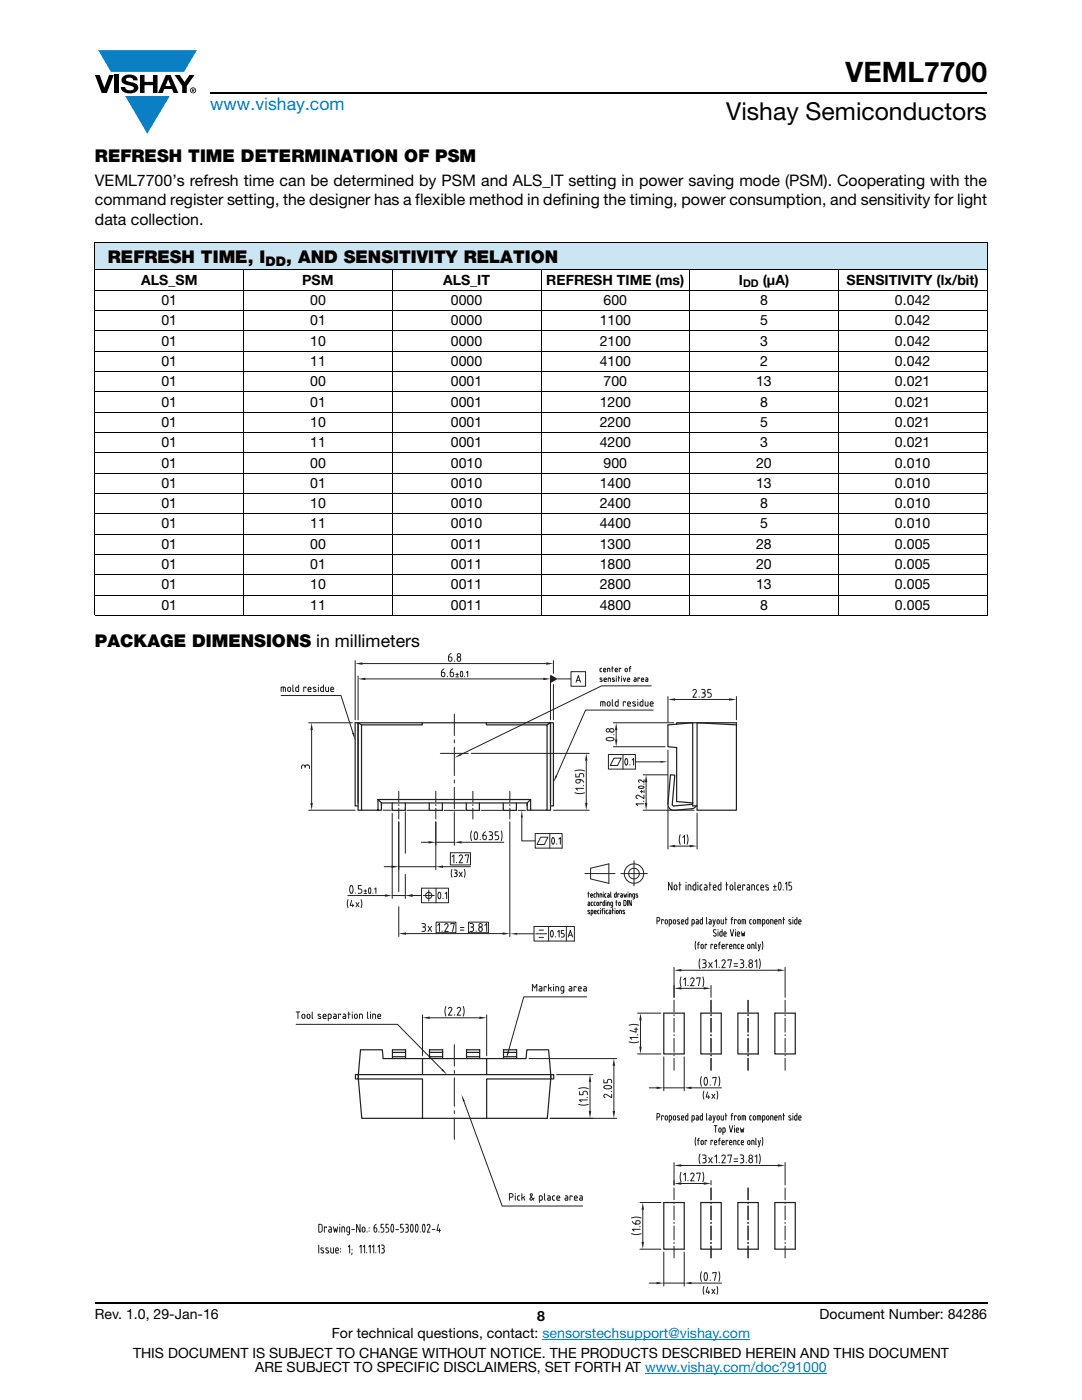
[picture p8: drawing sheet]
<svg xmlns="http://www.w3.org/2000/svg" width="216mm" height="279mm" viewBox="0 0 216 279" stroke-linecap="round" stroke-linejoin="round" font-family="sans-serif">
<g fill="#0a7fc3">
<path d="M19.6 10h19.7l-2.6 4.3h-1.1h-13.5z"/>
<path d="M25 19.2h8.9l-4.5 7.5z"/>
</g>
<g fill="#000">
<path d="M18.9 15h1l.9 2.5 1-2.5h.9l-1.4 3.6h-1zM22.9 15h.9v3.6h-.9zM24.6 15.3a2.1 2.1 0 0 1 2.8 .3l.1 .4h-.9a.79 .79 0 0 0-.7-.5 .79 .79 0 0 0-.8 .4l.3 .3 1 .2a1.08 1.08 0 0 1 1.2 1 1.08 1.08 0 0 1-1.1 1.2 1.73 1.73 0 0 1-2.4-1.2h.9a.96 .96 0 0 0 .8 .6 .96 .96 0 0 0 .9-.4 1.31 1.31 0 0 0-1.2-.6 1.03 1.03 0 0 1-1.1-.6 1.03 1.03 0 0 1 .2-1.1zM27.9 15h.9v1.3h1.7v-1.3h.9v3.6h-.9v-1.6h-1.7v1.6h-.9zM34.8 15h1.1l.9 1.4 1-1.4h1l-1.5 2.2v1.4h-.9v-1.4z"/>
<path d="M33.6 15.9l.5 1.3h-1.1zM33.1 15l-1.6 3.6h1l.3-.8h1.5l.3 .8h1l-1.6-3.6z"/>
<path d="M38.4 17.8h.2v.2h-.2zM38.3 17.7v.7h.1v-.3l.4 .3-.2-.3 .2-.2-.1-.2z"/>
<path d="M38.1 18a.46 .46 0 0 1 .9 0 .46 .46 0 0 1-.9 0zM37.9 18a.6 .6 0 0 0 1.2 0 .6 .6 0 0 0-1.2 0z"/>
</g>
<path d="M42 18.6h155M18.9 260h178.1" fill="none" stroke="#000" stroke-width=".36"/>
<path d="M108.2 267.3h41.5M128.7 274h36.3" fill="none" stroke="#007ec4" stroke-width=".2"/>
<path d="M18.9 48.3h178.1v5.5h-178.1z" fill="#cce5f3"/>
<g fill="none" stroke="#000" stroke-width=".2">
<path d="M18.9 48.3h178.1M18.9 53.8h178.1M18.9 57.9h178.1M18.9 48.4v74.3M48.6 53.7v69.2M78.3 53.7v69.2M107.9 53.7v69.2M137.6 53.7v69.2M167.3 53.7v69.2M197 48.4v74.3M18.9 62h178.1M18.9 66h178.1"/>
<path d="M18.9 70.1h178.1M18.9 74.1h178.1M18.9 78.2h178.1M18.9 82.2h178.1M18.9 86.3h178.1M18.9 90.4h178.1M18.9 94.4h178.1M18.9 98.5h178.1M18.9 102.5h178.1M18.9 106.6h178.1M18.9 110.6h178.1M18.9 114.7h178.1"/>
<path d="M18.9 118.7h178.1M18.9 122.8h178.1"/>
</g>
<path d="M56 130.3h103.9v128.1h-103.9z" fill="#fff"/>
<path d="M71.5 134.9v8.8M72.9 135.5h35.5M109.8 134.9v8.8" fill="none" stroke="#231f20" stroke-width=".2"/>
<g fill="#231f20">
<path d="M71.5 135.5l1.4-.2v.4z"/>
<path d="M108.4 135.3l1.4 .2-1.4 .2z"/>
</g>
<g fill="none" stroke="#231f20" stroke-width=".2">
<path d="M88.6 133.5a1.01 1.01 0 0 0-.3 1.5l.1 .1a.48 .48 0 0 0 .4-.4 .48 .48 0 0 0-.3-.5h-.4M89.3 135v.1M90.4 133.5a1.02 1.02 0 0 0-.4 1.5 .45 .45 0 0 0 .5-.3 .45 .45 0 0 0-.2-.5h-.5M91 135.1h.5M91 134.6h.5M91.2 134.3v.5M92 134a.62 .62 0 0 1 0 1.1l-.2-.6zM92.7 135v.1M93.1 134.2l.2-.2v1.1M76.7 173h1.4M79.6 164v9.6M79.6 173h7.4"/>
<path d="M87 164v9.6M88.4 173h5.5"/>
</g>
<g fill="#231f20">
<path d="M78.1 172.7l1.5 .3-1.5 .2z"/>
<path d="M87 173l1.4-.3v.5z"/>
</g>
<path d="M79.6 164v14M89.9 170.2h4v2.4h-4zM90.2 171l.4-.4v1.6M91.1 172.1v.1M91.6 170.9a.35 .35 0 0 1 .5-.3 .35 .35 0 0 1 .2 .5l-.7 1.1h.7M92.8 170.8v-.2h.7l-.3 1.6M101.7 164v22.9M81 186.3h19.3" fill="none" stroke="#231f20" stroke-width=".2"/>
<g fill="#231f20">
<path d="M79.6 186.3l1.4-.2v.5z"/>
<path d="M100.3 186.1l1.4 .2-1.4 .3z"/>
</g>
<g fill="none" stroke="#231f20" stroke-width=".2">
<path d="M69.4 179.5l-.1 .7 .1 .9M70.2 179.7l-.3 1h.7M72.1 179.5l.1 .7-.1 .9M133.3 161v8.4M134.7 168.9h2.9M139.1 162.3v7.1M70.4 180.4v.6M71 180.1l.6 .9M71.6 180.1l-.6 .9M79.6 181v5.9M84.2 184.3h.3a.35 .35 0 0 1 .4 .4 .35 .35 0 0 1-.4 .3M84.4 185h.1"/>
<path d="M84.5 185a.45 .45 0 0 1 .4 .4 .45 .45 0 0 1-.4 .5h-.3M85.4 184.8l.7 1.1M86.1 184.8l-.7 1.1M87.3 184.7l.4-.4v1.6M88.2 185.8v.1M88.7 184.6a.35 .35 0 0 1 .5-.3 .35 .35 0 0 1 .2 .5l-.7 1.1h.7M90 184.5v-.2h.7l-.4 1.6M91.9 185.6h.7M91.9 185.1h.7M93.8 184.3h.3a.35 .35 0 0 1 .4 .4 .35 .35 0 0 1-.4 .3M94 185h.1M94.1 185a.45 .45 0 0 1 .4 .4 .45 .45 0 0 1-.4 .5h-.3"/>
<path d="M95 185.8v.1M95.6 185.1a.38 .38 0 0 1 .6 .1 .38 .38 0 0 1-.1 .5 .38 .38 0 0 1-.5 0zM96.8 184.7l.3-.4v1.6"/>
<circle cx="95.9" cy="184.7" r=".35"/>
</g>
<g fill="#231f20">
<path d="M137.6 168.6l1.5 .3-1.5 .2z"/>
<path d="M133.3 168.9l1.4-.3v.5z"/>
</g>
<path d="M128.3 154.6h4.9M128.9 156.1v4.1M128.3 161.7h10.2M135.7 166.6l-.2 .7 .2 1.2M136.2 167.1l.4-.3v1.5M137.1 166.6l.2 .7-.2 1.2" fill="none" stroke="#231f20" stroke-width=".2"/>
<g fill="#231f20">
<path d="M128.7 160.2h.5l-.3 1.5z"/>
<path d="M128.9 154.6l.3 1.5h-.5z"/>
</g>
<path d="M127.4 157a.65 .65 0 0 1 1.1 .2 .66 .66 0 0 1-1.1-.2zM127.8 158h.5M128 157.7v.5M128.4 159.9h.1M128.5 156.5h.1M128.5 158.7v.7l-1.1-.7a.35 .35 0 0 0-.5 .2 .35 .35 0 0 0 .3 .5M128.5 155.6v.5l-.7-.4a.25 .25 0 0 0-.4 .1 .25 .25 0 0 0 .2 .3M128.5 157.7v.5M128.5 160.4h-1.6l.4 .4M84.3 202.5v8.2M85.8 203.1h9.8M97.1 202.5v8.2" fill="none" stroke="#231f20" stroke-width=".2"/>
<g fill="#231f20">
<path d="M84.3 203.1l1.5-.2v.5z"/>
<path d="M95.6 202.9l1.5 .2-1.5 .3z"/>
</g>
<path d="M89 200.9l-.2 .7 .2 1.2M89.5 201.3a.35 .35 0 0 1 .5-.2 .35 .35 0 0 1 .1 .5l-.6 1h.7M90.7 202.5v.1M91.2 201.3a.35 .35 0 0 1 .5-.2 .35 .35 0 0 1 .2 .5l-.7 1h.7M92.4 200.9l.2 .7-.2 1.2M105.6 211.3h17.5M122.5 212.7v9M109.8 223.2h13.3" fill="none" stroke="#231f20" stroke-width=".2"/>
<g fill="#231f20">
<path d="M122.2 221.7h.5l-.2 1.5z"/>
<path d="M122.5 211.3l.2 1.4h-.5z"/>
</g>
<path d="M70.9 131.8v11.9M72.3 132.4h36.7M110.4 136.6v7.1M120.5 215.5v.6h.7v-.3a.44 .44 0 0 1 .4-.4 .44 .44 0 0 1 .4 .4v.3M120.6 216.8a1.16 1.16 0 0 1 1.4 .2 1.08 1.08 0 0 1-1.5 0zM122 217.8h.1M122 218.4v.7l-1-.7a.35 .35 0 0 0-.5 .2 .35 .35 0 0 0 .2 .5" fill="none" stroke="#231f20" stroke-width=".2"/>
<g fill="#231f20">
<path d="M70.9 132.4l1.4-.2v.5z"/>
<path d="M109 132.2l1.4 .2-1.4 .3z"/>
</g>
<g fill="none" stroke="#231f20" stroke-width=".2">
<path d="M90 130.4a1.01 1.01 0 0 0-.3 1.6 .44 .44 0 0 0 .5-.4 .44 .44 0 0 0-.3-.5h-.4M90.7 131.9v.1M110.4 131.8v2.6M133.3 139v5.1M134.7 139.6h10.8M146.9 139v4.7"/>
<circle cx="91.5" cy="131.5" r=".39"/>
<circle cx="91.6" cy="130.8" r=".35"/>
</g>
<g fill="#231f20">
<path d="M133.3 139.6l1.4-.2v.4z"/>
<path d="M145.5 139.4l1.4 .2-1.4 .2z"/>
</g>
<g fill="none" stroke="#231f20" stroke-width=".2">
<path d="M138.3 137.8a.36 .36 0 0 1 .4-.2 .36 .36 0 0 1 .2 .5l-.6 1h.7M139.5 139.1h.1M140 137.6h.4a.35 .35 0 0 1 .3 .3 .35 .35 0 0 1-.3 .4M140.2 138.3h.2M140.4 138.3a.44 .44 0 0 1 .3 .4 .44 .44 0 0 1-.3 .4h-.4M141.8 137.6h-.6v.7h.4a.44 .44 0 0 1 .3 .4 .44 .44 0 0 1-.3 .4h-.4M79.6 157.9v2.2M87 157.9v2.2M90.7 142.5v4.3M90.7 147.7v.5M90.7 149.1v5.7M90.7 155.7v.5"/>
<path d="M90.7 157.1v4.3M94.4 157.9v2.2M101.7 157.9v2.2M133.3 149.7v10.8M69.4 178.7h7.4M78.3 162.3v17M78.3 178.7h2.6M79.6 160.6v.2M79.6 161.3v2.1M80.9 162v8.3M82.3 178.7h1.5M87 160.6v.2"/>
<path d="M87 161.3v2.1M94.4 160.6v.2M94.4 161.3v2.1M101.7 160.6v.2M101.7 161.3v2.1M90.7 208.5v4.3M90.7 213.6v.6M90.7 215.1v5.7M90.7 221.6v.6M90.7 223.1v4.3"/>
</g>
<g fill="#231f20">
<path d="M80.9 178.7l1.4-.2v.5z"/>
<path d="M76.8 178.5l1.5 .2-1.5 .3z"/>
</g>
<path d="M69.9 176.8l.1-.1a.89 .89 0 0 1 .3 1.5l-.1 .1a.9 .9 0 0 1-.3-1.5zM71 178.2v.1M72.1 176.7h-.6v.7h.4a.44 .44 0 0 1 .3 .5 .44 .44 0 0 1-.3 .4h-.4M72.6 178.3h.5M72.6 177.8h.5M72.9 177.6v.5M73.6 177.3l.1-.1a.62 .62 0 0 1 0 1.1l-.2-.5zM74.4 178.3h.1M74.8 177.4l.2-.2v1.1M80.9 174.5v4.8M103.2 186.4h3.4" fill="none" stroke="#231f20" stroke-width=".2"/>
<path d="M101.7 186.4l1.5-.2v.3z" fill="#231f20"/>
<g fill="none" stroke="#231f20" stroke-width=".2">
<path d="M126.8 152h5M106.6 184.9h8v2.9h-8zM106.9 186.4h2.2M107.6 185.6h.8M107.6 187.1h.8M109.5 184.9v2.9M110 185.8v-.1a.72 .72 0 0 1 0 1.3l-.2-.5zM110.8 186.9v.1M111.3 186l.3-.3v1.3M112.5 185.7h-.5v.6h.3a.37 .37 0 0 1 .3 .3 .37 .37 0 0 1-.3 .4h-.3M113 184.9v2.9M113.4 187l.4-1.3 .5 1.3"/>
<path d="M113.5 186.6h.6"/>
</g>
<path d="M131.8 151.8l1.5 .2-1.5 .2z" fill="#231f20"/>
<path d="M121.4 150.6h5.4v2.9h-5.4zM122.5 151.3h1.5l-.8 1.5h-1.4zM124.3 150.6v2.9M124.8 151.5l.1-.1a.73 .73 0 0 1 0 1.3l-.2-.5zM125.7 152.6v.1M126.1 151.7l.3-.3v1.3M76.4 161.7h1.5M81.2 161.7h4.2M88.6 161.7h4.2M96 161.7h4.2M103.4 161.7h1.5M104.1 163.2v4.6h2.7" fill="none" stroke="#231f20" stroke-width=".2"/>
<path d="M104.1 161.7l.2 1.5h-.4z" fill="#231f20"/>
<path d="M111.3 135.5h2.6M106.8 166.4h5.4v2.9h-5.4zM107.9 167.1h1.4l-.7 1.4h-1.4zM109.7 166.4v2.9M110.2 167.2h.1a.73 .73 0 0 1 0 1.3l-.2-.6zM111.1 168.4v.1M111.5 167.4l.3-.2v1.3" fill="none" stroke="#231f20" stroke-width=".2"/>
<path d="M109.8 134.7l1.5 .8-1.5 .8z" fill="#231f20"/>
<path d="M113.9 134h2.9v3h-2.9zM115 136.2l.4-1.4 .4 1.4M115.1 135.8h.6M122.4 149h10.3M122.4 144.2h12M123 145.7v1.9" fill="none" stroke="#231f20" stroke-width=".2"/>
<g fill="#231f20">
<path d="M122.7 147.6h.5l-.2 1.4z"/>
<path d="M123 144.2l.2 1.5h-.5z"/>
</g>
<g fill="none" stroke="#231f20" stroke-width=".2">
<path d="M61.6 144.2h8.7M62.2 145.7v14.5M121 147.3a1.16 1.16 0 0 1 1.5 .2 1.05 1.05 0 0 1-1.6 0zM122.4 146.6h.1M61.6 161.7h9.3"/>
<circle cx="121.3" cy="145.8" r=".35"/>
<circle cx="122.1" cy="145.8" r=".41"/>
</g>
<g fill="#231f20">
<path d="M61.9 160.2h.5l-.2 1.5z"/>
<path d="M62.2 144.2l.2 1.5h-.5z"/>
</g>
<path d="M60.9 153a.45 .45 0 0 1 .4-.3 .45 .45 0 0 1 .4 .3v.4M60.9 153a.35 .35 0 0 0-.4-.3 .35 .35 0 0 0-.3 .3v.4M60.9 153v.2M92.6 219.8l7.6 20.9h16.1" fill="none" stroke="#231f20" stroke-width=".2"/>
<path d="M92.1 218.4l.7 1.3-.4 .2z" fill="#231f20"/>
<g fill="none" stroke="#231f20" stroke-width=".2">
<path d="M101.7 238.9h.5l.1-.1v-.4l-.1-.2h-.5v1.3M102.8 238.2v.1M102.8 238.7v.8M103.7 238.7h-.4v.6l.1 .2h.3M104.1 238.2v1.3M104.4 238.9l.3 .6M104.7 238.8l-.6 .3M106.6 239.1l-.6 .4-.2-.1v-.2l.4-.6v-.3h-.4v.3l.7 .9M107.6 239.5l.6-.1v-.5l-.1-.2h-.5v1.3M108.6 238.2v1.2l.2 .1M109.3 238.7h.3l.2 .2v.6h-.4a.22 .22 0 0 1-.2-.2 .22 .22 0 0 1 .2-.2h.4M110.7 238.7h-.4l-.1 .6 .2 .2h.3"/>
<path d="M111.1 239.1h.6l-.2-.4-.4 .1v.6l.6 .1M112.8 238.7h.3l.2 .2v.6h-.5l-.1-.3 .1-.1h.5M114.2 238.8v-.1h-.5v.8M114.6 239.1h.6l-.2-.4-.4 .1v.6l.6 .1M115.7 238.7h.3l.2 .2v.6h-.5l-.1-.3 .1-.1h.5M129.5 256.1h1.5M132.5 249.9v6.8M132.5 256.1h4M136.5 249.9v6.8M138 256.1h6"/>
</g>
<path d="M132.5 240h4v9.3h-4z" fill="none" stroke="#231f20" stroke-width=".24"/>
<g fill="#231f20">
<path d="M131 255.8l1.5 .3-1.5 .2z"/>
<path d="M136.5 256.1l1.5-.3v.5z"/>
</g>
<path d="M127.7 240h4.2M127.7 249.3h4.2M128.3 241.4v6.4M140 253.8l-.2 .8 .2 1.1M140.7 254.1v-.1a.81 .81 0 0 1 .4 1.2l-.2 .3a.82 .82 0 0 1-.3-1.2zM141.7 255.5h.1M142.2 254.2v-.2h.7l-.3 1.5M143.5 253.8l.1 .8-.1 1.1" fill="none" stroke="#231f20" stroke-width=".2"/>
<g fill="#231f20">
<path d="M128 247.8h.5l-.2 1.5z"/>
<path d="M128.3 240l.2 1.4h-.5z"/>
</g>
<g fill="none" stroke="#231f20" stroke-width=".2">
<path d="M134.5 235.6v.9M134.5 237.1v2.3M134.5 240v.2M135.9 236.2h4.5M141.9 235.6v.9M141.9 237.1v2.3M141.9 240v.2M149.3 237.1v2.3M149.3 240v.2M156.7 237.1v2.3M156.7 240v.2M126 246.2l.8 .2 1.1-.2"/>
<path d="M126 243.1l.8-.2 1.1 .2M126.2 243.8a1.01 1.01 0 0 0 1.5 .3l-.1-.4-.5-.1-.2 .2v.5M127.7 244.8h.1M127.7 245.3h-1.5l.3 .4M134.5 240.7v2.7M134.5 244v.2M134.5 244.7v2.7M134.5 248v.2M134.5 248.7v2.3M141.9 240.7v2.7M141.9 244v.2M141.9 244.7v2.7"/>
<path d="M141.9 248v.2M141.9 248.7v2.3M149.3 240.7v2.7M149.3 244v.2M149.3 244.7v2.7M149.3 248v.2M149.3 248.7v2.3M156.7 240.7v2.7M156.7 244v.2M156.7 244.7v2.7M156.7 248v.2M156.7 248.7v2.3"/>
</g>
<g fill="#231f20">
<path d="M134.5 236.2l1.4-.2v.4z"/>
<path d="M140.4 236l1.5 .2-1.5 .2z"/>
</g>
<path d="M134.5 232v4.5M135.9 233.9l-.2 .8 .2 1.2M135.9 232.6h19.3M136.4 234.5l.4-.4v1.6M137.3 235.6v.1M137.8 234.4a.35 .35 0 0 1 .5-.3 .35 .35 0 0 1 .1 .5l-.6 1.1h.7M139 234.3v-.2h.7l-.3 1.6M140.3 233.9l.1 .8-.1 1.2M156.7 232v4.5" fill="none" stroke="#231f20" stroke-width=".2"/>
<g fill="#231f20">
<path d="M134.5 232.6l1.4-.2v.4z"/>
<path d="M155.2 232.4l1.5 .2-1.5 .2z"/>
</g>
<g fill="none" stroke="#231f20" stroke-width=".2">
<path d="M116.7 174.3h6M117.3 178.4h.3M117.4 178v1.1M117.8 173.3l3.7-.9v3.9l-3.7-.9zM117.9 178.7h.3a.21 .21 0 0 0-.1-.3 .21 .21 0 0 0-.2 .2v.4l.3 .1M118.8 178.4h-.2l-.1 .2 .1 .4 .2 .1M119.1 178.4l.3 .1v.6M119.1 178v1.1M120.1 179.1v-.6l-.4-.1v.7M120.4 178v.1M120.4 178.4v.7M120.7 179.7v1h-.3l-.1-.5 .4-.2"/>
<path d="M120.9 178.4l-.2 .1v.4l.2 .2M120.9 179.7h.1M121.3 178.4h.2l.1 .2v.5l-.3-.1v-.3h.3M121.9 178l.1 1.1M123 178v1.1l-.3-.1-.1-.5 .4-.1M123 179.7v1M123.5 178.5v-.1h-.2v.7M123.9 178.4h.2l.1 .2v.5l-.3-.1v-.3h.3M123.9 174.3h5.3M124.5 178.4l.1 .7 .2-.5 .1 .5 .1-.7M124.5 179.7l.4 .2v.6l-.2 .2h-.2zM125.2 179.7v1"/>
<path d="M125.3 178v.1M125.3 178.4v.7M126 179.1l-.1-.6-.3-.1v.7M126 179.7v1l-.5-1v1M126.5 171.8v5M126.6 179.1l-.3-.2v-.5h.3v.8l-.1 .2h-.2M127.2 178.4l-.3 .1 .4 .5h-.4M134.1 176.1v1.5l-.7-1.5v1.5M134.6 176.6h.4l.1 .2v.6l-.3 .2-.3-.2zM135.5 176.6h.4M135.6 176.1v1.5M136.9 176.1v.1"/>
<path d="M136.9 176.6v1M137.9 177.6l-.1-.9-.5-.1v1M138.8 176.1v1.5h-.4l-.1-.1v-.7l.1-.2h.4M139.3 176.1v.1M139.3 176.6v1M140.1 176.6l-.4 .1v.2v.6l.4 .1M140.6 176.6h.3l.2 .3v.7h-.4a.27 .27 0 0 1-.2-.2 .27 .27 0 0 1 .2-.3h.4M141.5 176.6h.4M141.6 176.1v1.5M142.3 177.1h.6l-.1-.5-.4 .1-.1 .7 .2 .2h.4M143.9 176.1v1.5h-.4l-.2-.3v-.5l.2-.2h.4M144.8 176.6h.5"/>
<path d="M145 176.1v1.5M145.8 176.6l.3 .1 .1 .1v.6l-.2 .2-.3-.2zM146.7 176.1v1.4l.1 .1M147.2 177.1h.6l-.1-.5h-.4l-.1 .8 .1 .2h.5M148.6 176.8v-.2h-.4v1M149.1 176.6h.3l.2 .2v.8h-.4a.26 .26 0 0 1-.2-.2 .26 .26 0 0 1 .2-.3h.4M150.6 177.6l-.1-.8-.1-.2h-.4v1M151.4 176.6h-.3l-.1 .3v.6l.4 .1M151.8 177.1h.6l-.1-.5h-.4l-.1 .8 .1 .2h.5M153.3 176.7l-.4-.1-.1 .3 .5 .4 .1 .2-.2 .1-.4-.1M154.3 177.6h.6M154.3 176.9h.6"/>
<path d="M154.6 176.6v.7M155.5 176.1h.1a1.15 1.15 0 0 1 0 1.5 1.37 1.37 0 0 1-.1-1.5zM156.3 177.5v.1M156.7 176.4l.3-.3v1.5M157.9 176.1h-.5v.7h.3a.48 .48 0 0 1 .3 .4 .48 .48 0 0 1-.3 .4h-.3M117.1 198.9h-12.6l-3.1 11M117.4 180h.2l.1 .2v.5h-.3v-.3h.3M117.6 181.7h-.2l-.1 .1 .4 .5h-.4M118 182.4l.3-.2-.1-.5h-.2v1M118.2 180l-.2 .2v.5h.2M118.6 182h.4l-.1-.3-.3 .1v.4l.1 .1 .3 .1M118.8 180h-.2l-.1 .2 .1 .5h.2"/>
<path d="M119.2 180.1l.2 .1v.3a.19 .19 0 0 1-.1 .2 .19 .19 0 0 1-.2-.2zM119.5 181.7l-.2 .1v.4l.2 .2M119.8 181.3v.1M119.8 181.7v.7M120 180.1v-.1h-.3v.7M120.1 181.7h.3M120.4 181.3l-.2 .2v.9M120.7 181.3v.1M120.7 181.7v.7M120.9 180v.7M121.2 180.7v-.7h.2l.2 .2v.5M121.2 181.7l-.3 .1v.4l.3 .2"/>
<path d="M121.5 181.7h.3l.1 .2v.5l-.3-.1v-.3h.3M122.2 181.7h.2M122.2 180.7l-.3-.1 .1-.6h.2v.9l-.3 .2M122.2 181.3v1.1M122.7 181.3v.1M122.7 181.7v.7M122.9 180h.3M123.1 181.7l.2 .1 .1 .3a.19 .19 0 0 1-.2 .3 .19 .19 0 0 1-.2-.3zM123.6 180.1l.2 .1v.3a.19 .19 0 0 1-.2 .2 .19 .19 0 0 1-.2-.2zM123.6 182.4v-.7h.2l.2 .1v.6M124.6 181.7h-.2l-.1 .1 .3 .5h-.3M139.7 230.3l-.2 .8 .2 1.1"/>
<path d="M140.2 230.5h.3a.35 .35 0 0 1 .4 .4 .35 .35 0 0 1-.4 .3M140.4 231.2h.1M140.5 231.2a.45 .45 0 0 1 .4 .4 .45 .45 0 0 1-.4 .5h-.3M141.4 231l.7 1.1M142.1 231l-.7 1.1M142.6 230.8l.4-.3v1.6M143.5 232v.1M144 230.8a.36 .36 0 0 1 .5-.3 .36 .36 0 0 1 .2 .5l-.7 1.1h.7M145.3 230.7v-.2h.7l-.4 1.6M146.5 231.8h.7M146.5 231.3h.7M147.7 230.5h.3a.35 .35 0 0 1 .4 .4 .35 .35 0 0 1-.4 .3"/>
<path d="M147.9 231.2h.1M148 231.2a.45 .45 0 0 1 .4 .4 .45 .45 0 0 1-.4 .5h-.3M148.9 232v.1M150.7 230.8l.3-.3v1.6M151.5 230.3l.2 .8-.2 1.1M63.6 248.5v1.6M63.6 244.3l.4 .1 .3 .3v.9l-.3 .3h-.4zM64.5 249.1l-.4-.1-.1 .3 .6 .5a.3 .3 0 0 1-.2 .3 .3 .3 0 0 1-.4-.1M65.1 245v-.1h-.4v1M65.5 249.1l-.4-.1-.1 .2 .6 .7-.2 .2-.4-.1M65.6 244.9h.4l.1 .1v.9h-.3a.26 .26 0 0 1-.2-.3 .26 .26 0 0 1 .2-.2h.3M66 249v.9l.2 .2h.3v-1.1"/>
<path d="M66.5 244.9l.3 1 .2-.7 .2 .7 .2-1M67 249.5h.5l-.1-.4h-.3l-.1 .7 .1 .2 .4 .1M67.8 244.3v.1M67.8 244.9v1M67.9 249.2v.1M67.9 249.8v.1M68.8 245.9v-.9l-.2-.1h-.4v1M69.5 248.8l.3-.3v1.6M69.8 245.9h-.5l-.1-.2v-.7l.1-.1h.5v1.2l-.2 .3h-.3M70.2 245.4h.5M70.2 249.4v.1M70.2 250.1v.3"/>
<path d="M71.8 248.8l.3-.3v1.6M71.8 244.3v1.6l-.7-1.6v1.6M72.4 244.9h.2l.2 .3v.5l-.3 .2-.2-.3v-.5zM72.5 248.8l.3-.3v1.6M73.2 250v.1M73.2 245.8v.1M73.6 248.8l.3-.3v1.6M73.7 245v.1M73.7 245.6v.1M74.3 248.8l.3-.3v1.6M75 250v.1M75.1 244.3l-.4 .4-.1 .9a.32 .32 0 0 0 .4 .3 .32 .32 0 0 0 .2-.5l-.2-.4h-.4"/>
<path d="M75.4 248.8l.3-.3v1.6M75.6 245.8v.1M76.1 248.5h.4l.2 .2-.1 .3-.2 .2M76.3 249.2h.1M76.4 249.2a.48 .48 0 0 1 .3 .4 .48 .48 0 0 1-.3 .5h-.3M76.5 244.3h-.5v.7h.3a.46 .46 0 0 1 .3 .6 .46 .46 0 0 1-.6 .3M77.5 244.3h-.5v.7h.3a.46 .46 0 0 1 .3 .6 .46 .46 0 0 1-.6 .3M78.2 244.4v-.1a1.14 1.14 0 0 1 0 1.6 1.44 1.44 0 0 1 0-1.5zM79 245.4h.5M80.4 244.3h-.5v.7h.3a.48 .48 0 0 1 .3 .5 .48 .48 0 0 1-.3 .4h-.3M80.9 244.3h.3a.36 .36 0 0 1 .3 .4 .36 .36 0 0 1-.3 .3M81.1 245h.1"/>
<path d="M81.2 245a.48 .48 0 0 1 .3 .5 .48 .48 0 0 1-.3 .4h-.3M82 244.4l.1-.1a1.17 1.17 0 0 1 0 1.6 1.51 1.51 0 0 1-.1-1.5zM83 244.4l.1-.1a1.17 1.17 0 0 1 0 1.6 1.51 1.51 0 0 1-.1-1.5zM83.8 245.8v.1M84.4 244.4l.1-.1a1.17 1.17 0 0 1 0 1.6 1.42 1.42 0 0 1-.1-1.5zM85.2 244.6l.2-.2 .3 .1 .1 .3-.6 1.1h.6M86.2 245.4h.6M87.5 244.3l-.3 1.3h.7M87.7 245.2v.7"/>
<circle cx="126.5" cy="174.3" r="1.07"/>
<circle cx="126.5" cy="174.3" r="1.95"/>
<circle cx="149.8" cy="231.6" r=".39"/>
<circle cx="149.8" cy="230.9" r=".35"/>
</g>
<path d="M101.2 209.8l.4 .1-.6 1.4z" fill="#231f20"/>
<g fill="none" stroke="#231f20" stroke-width=".2">
<path d="M106.2 197.8v-1.3l.5 .7 .4-.7v1.3M107.6 196.9l.5 .2v.7h-.3a.22 .22 0 0 1-.3-.2 .22 .22 0 0 1 .3-.3h.3M109 197v-.1h-.4v.9M109.4 196.5v1.3M109.7 197.2l.3 .6M110 197l-.6 .3M110.5 196.5h.1M110.5 196.9v.9M111.5 197.8v-.7l-.6-.2v.9M112.5 197.8l-.6-.2v-.5l.2-.2h.4v1.1l-.2 .2h-.3M113.6 196.9h.3l.2 .3v.6h-.4a.22 .22 0 0 1-.2-.2 .22 .22 0 0 1 .2-.3h.4M115 197v-.1h-.5v.9"/>
<path d="M115.4 197.3h.6l-.2-.4-.4 .2v.5l.6 .2M116.5 196.9h.3l.2 .3v.6h-.4a.22 .22 0 0 1-.2-.2 .22 .22 0 0 1 .2-.3h.4M59.1 204.4h20.2l8.9 9"/>
</g>
<path d="M88.3 213.3l.9 1.2-1.2-.9z" fill="#231f20"/>
<g fill="none" stroke="#231f20" stroke-width=".2">
<path d="M84.1 168.1h1.4M87 164v4.7M87 168.1h3.7M90.7 162v6.7M92.1 168.1h8.4M59.1 202h.7M59.5 202v1.3M60.3 202.5l.2-.1a.48 .48 0 0 1 .2 .9l-.4-.2zM61.4 202.5l.2-.1a.49 .49 0 0 1 .1 .9l-.4-.2zM62.3 202v1.1l.1 .2M64 202.5l-.5-.1v.2l.5 .4v.2h-.5M64.5 202.8h.6a.31 .31 0 0 0-.2-.4 .31 .31 0 0 0-.4 .3v.5l.6 .1"/>
<path d="M65.5 203.3l.6-.2v-.5l-.2-.2h-.4v1.3M66.6 202.4h.3l.2 .2v.7h-.4a.22 .22 0 0 1-.2-.3 .22 .22 0 0 1 .2-.2h.4M68 202.5v-.1h-.5v.9M68.5 202.4h.3l.2 .2v.7h-.4a.22 .22 0 0 1-.2-.3 .22 .22 0 0 1 .2-.2h.4M69.4 202.4h.5M69.6 202v1.3M70.3 202h.1M70.3 202.4v.9M70.8 202.5l.2-.1 .3 .2v.5l-.2 .1-.3-.1zM72.3 203.3v-.7l-.6-.2v.9M73.3 202v1.1l.2 .2M73.9 202h.1"/>
<path d="M73.9 202.4v.9M74.9 203.3v-.7l-.5-.2v.9M75.4 202.8h.6a.3 .3 0 0 0-.2-.4 .3 .3 0 0 0-.4 .3l.1 .5 .5 .1"/>
</g>
<g fill="#231f20">
<path d="M85.5 167.9l1.5 .2-1.5 .2z"/>
<path d="M90.7 168.1l1.4-.2v.4z"/>
</g>
<g fill="none" stroke="#231f20" stroke-width=".2">
<path d="M94.1 165.8l-.2 .8 .2 1.2M94.8 166.1l.1-.1a.89 .89 0 0 1 .2 1.5 .81 .81 0 0 1-.4-1.2zM95.8 167.5v.1M96.9 166a1.02 1.02 0 0 0-.3 1.5 .43 .43 0 0 0 .5-.3 .43 .43 0 0 0-.4-.5h-.3M97.6 166h.3a.35 .35 0 0 1 .4 .3 .35 .35 0 0 1-.4 .4M97.8 166.7h.1M97.9 166.7a.45 .45 0 0 1 .4 .4 .45 .45 0 0 1-.4 .5h-.3M99.4 166h-.6v.7h.3a.45 .45 0 0 1 .4 .4 .45 .45 0 0 1-.4 .5h-.3M100 165.8l.2 .8-.2 1.2M111.1 214.5h7.2M117.7 215.9v5.8M109.8 223.2h8.5"/>
<path d="M141.9 237.1v2.3M141.9 240v.2M149.3 237.1v2.3M149.3 240v.2M141.9 240.7v2.7M141.9 244v.2M141.9 244.7v2.7M141.9 248v.2M141.9 248.7v2.3M149.3 240.7v2.7M149.3 244v.2M149.3 244.7v2.7"/>
<path d="M149.3 248v.2M149.3 248.7v2.3"/>
</g>
<g fill="#231f20">
<path d="M117.5 221.7h.5l-.3 1.5z"/>
<path d="M117.7 214.5l.3 1.4h-.5z"/>
</g>
<path d="M94 150.4h23.6M117 151.8v8.4M110.4 161.7h7.2M115.5 217.3l.7-.2 1.2 .2M115.6 217.9v.6h.7v-.4a.44 .44 0 0 1 .5-.3 .44 .44 0 0 1 .4 .3v.4M117.1 219h.1M117.2 219.5h-1.6l.4 .4M115.5 220.4l.7 .2 1.2-.2" fill="none" stroke="#231f20" stroke-width=".2"/>
<g fill="#231f20">
<path d="M116.7 160.2h.5l-.2 1.5z"/>
<path d="M117 150.4l.2 1.4h-.5z"/>
</g>
<g fill="none" stroke="#231f20" stroke-width=".2">
<path d="M120.1 133.4h-.3l-.1 .2 .1 .4 .3 .1M120.1 135.4l-.3-.1-.1 .1 .5 .5h-.5M120.4 133.7h.5l-.2-.3-.3 .1v.5l.5 .1M120.5 135.6h.5a.24 .24 0 0 0-.2-.3 .24 .24 0 0 0-.3 .2l.1 .4 .4 .1M121.2 134.1v-.7h.3l.2 .1v.6M121.4 136v-.7h.2l.2 .1v.6M122 133.4h.4M122.2 133v1.1M122.6 135.4l-.4-.1v.1l.4 .5h-.4M122.7 133.7h.5l-.1-.3-.3 .1-.1 .4 .1 .1 .4 .1M123 134.9v.1M123 135.3v.7"/>
<path d="M123.3 135.3h.4M123.4 134.9v1.1M123.9 133.5v-.1h-.3v.7M124 134.9v.1M124 135.3v.7M124.4 135.3l.2 .7 .2-.7M124.7 133.5l.3-.1 .2 .4a.23 .23 0 0 1-.2 .3 .23 .23 0 0 1-.3-.3zM125.2 135.6h.5l-.2-.3-.3 .1v.4l.1 .2h.4M125.5 133.4h.4M125.9 133l-.2 .2v.9M126.5 135.3h.3l.1 .2v.5h-.3v-.3l.3-.1M127.6 135.4v-.1h-.3v.7"/>
<path d="M128 135.6h.5l-.2-.3-.3 .1v.4l.1 .2h.4M128.9 135.3h.3l.1 .2v.5h-.4v-.3l.4-.1M130 136.9h-10l-28 13.7M114.7 153.8l.8-.1 1.1 .1M114.7 158.2l.8 .2 1.1-.2M114.9 154.5v.6h.7v-.4a.45 .45 0 0 1 .4-.3 .45 .45 0 0 1 .5 .3v.4M115.8 155.6v.3a.4 .4 0 0 1-.4 .5 .4 .4 0 0 1-.4-.3 .4 .4 0 0 1 .2-.5l.9 .1 .4 .4M116.4 156.8h.1M116.5 157.3h-1.6l.3 .4"/>
</g>
<path d="M90.7 151.2l1.2-.8 .1 .4z" fill="#231f20"/>
<path d="M130.3 141.7h-13.5l-5.8 13.1" fill="none" stroke="#231f20" stroke-width=".2"/>
<path d="M110.8 154.7l.4 .2-.8 1.3z" fill="#231f20"/>
<g fill="none" stroke="#231f20" stroke-width=".2">
<path d="M122.2 139.6v1.2l.1 .1M123.3 139.6v1.3h-.4l-.1-.1v-.6l.5-.2M127.3 139.6v.1M128.3 139.6v1.3h-.4l-.2-.1v-.6l.6-.2M120.3 140v.9M120.7 140.9v-.8l-.8-.1v.9M121.2 140.2l.2-.1 .3 .1v.5l-.1 .2-.4-.2zM124.8 140.2v-.2h-.4v.9M125.2 140.5h.6l-.2-.4-.3 .1v.6l.5 .1M126.8 140.1l-.4-.1-.2 .2 .6 .4v.2h-.5M127.3 140v.9M128.7 140v.8l.3 .1h.3v-.9"/>
<path d="M129.7 140.5h.6a.31 .31 0 0 0-.2-.5 .31 .31 0 0 0-.4 .3l.1 .5 .5 .1M82.3 178.7h1.8"/>
</g>
<path d="M80.9 178.7l1.4-.2v.4z" fill="#231f20"/>
<g fill="none" stroke="#231f20" stroke-width=".2">
<path d="M56.1 138.8h11.9l2.4 7.5M84.1 177.3h5.4v2.9h-5.4zM84.5 178.7h2.2M85.6 177.6v2.2M87 177.3v2.9M87.5 178.1h.1a.75 .75 0 0 1 .1 1.2 .77 .77 0 0 1-.2-1.2zM88.4 179.3v.1M88.8 178.3l.3-.2v1.3M90.2 173.5l-.2 .6 .2 1M90.6 173.6h.3a.29 .29 0 0 1 .3 .3 .29 .29 0 0 1-.3 .3M90.8 174.2h.1M90.9 174.2a.37 .37 0 0 1 .3 .4 .37 .37 0 0 1-.3 .3h-.3"/>
<path d="M91.6 174.1l.6 .8M92.2 174.1l-.6 .8M92.7 173.5l.1 .6-.1 1M87 184h4v2.1h-4zM93.5 184h4v2.1h-4z"/>
<circle cx="85.5" cy="178.7" r=".62"/>
</g>
<g fill="none" stroke="#231f20" stroke-width=".24">
<path d="M71.5 144.2h12.8M72.1 144.7l-.6-.5v17.5h.6M75.4 159.6l.7 .6v1.5h-4v-17h12.2v-.5h12.8v.5h12.1v17h-3.3v-2.1h-30.5v2.1M97.1 144.2h12.7l-.6 .5M105.9 159.6l-.7 .6v1.5h.7M138.2 144.2l-4.9 .5v4.3l1.7 .2v10.8l3.2 .2v.1l-.2 .2-3.5 .3h-.3l-.1-.3 .5-5.8-.8-.1-.5 5.8a1.15 1.15 0 0 0 1.2 1.3l3.7-.3 .7-.6M138.2 144.2v16.6h.9v-16.6l7.8 .5M138.2 144.2h8.7v17.5h-7.8v-.9M138.2 144.2h-3.2v.3M71.5 160.2v-16h-.6v16.6h.6M76.1 160.8v-.6h29.1v.6M80.9 160.2v1.5h-2.6v-1.5"/>
<path d="M88.3 160.2v1.5h-2.6v-1.5M95.7 160.2v1.5h-2.7v-1.5M103 160.2v1.5h-2.6v-1.5M109.8 160.8h.6v-16.6h-.6v17.5h-.6M70.9 214.5h.6v.8h-.6zM71.5 215.3v-.8h12.8v-3.2h12.8v3.2h12.8v.8h-12.8v7.9M78.3 209.5h2.6v1.8M78.3 210v.9h2.6M78.3 210.9v.4M78.3 209.5v.5h2.6M78.3 209.5h.1M84.3 211.3h-7.9l-.1-1.8h-4.4l-.4 5"/>
<path d="M85.7 209.5h2.6v.5M85.7 210v.9M85.7 209.5v.5h2.6M85.7 209.5h.1M88.3 210v.9h-2.6v.4M88.3 210.9v.4M93.1 209.5h2.6v1.8M93.1 209.5v.5h2.6M93.1 210v1.3M93.1 210.9h2.6M93.1 209.5h.1M97.1 211.3h7.9l.1-1.8h4.4l.4 5"/>
<path d="M100.5 209.5h2.6v1.8M100.5 209.5v.5h2.6M100.5 210v.9h2.6M100.5 210.9v.4M100.5 209.5h.1M109.9 215.3l-.7 7.9h-37l-.7-7.9h12.8v7.9M109.9 214.5h.6v.8h-.6z"/>
</g>
<path d="M70.2 146.3l.4-.1 .3 1.4z" fill="#231f20"/>
<g fill="none" stroke="#231f20" stroke-width=".2">
<path d="M56.1 138v-.9h.6l.3 .2v.7M56.5 137.1v.9M57.4 137.3l.2-.1 .4 .1v.5l-.2 .2-.4-.2zM58.4 136.7v1.2l.2 .1M59.6 136.7v1.3h-.4l-.2-.2v-.5l.6-.2M61.1 137.3v-.2h-.5v.9M61.5 137.6h.6l-.2-.4-.4 .1v.6l.6 .1M63 137.2l-.3-.1-.2 .2 .6 .4v.2h-.6M63.5 136.7v.1M63.5 137.1v.9M64.5 136.7v1.3h-.4l-.1-.2v-.5l.5-.2M65 137.1v.7l.2 .2h.4v-.9"/>
<path d="M66 137.6h.6l-.2-.4-.4 .1v.5l.1 .2h.5M87.9 150.4h5.6M129.5 217.1h1.5M132.5 210.9v6.8M132.5 217.1h4M136.5 210.9v6.8M138 217.1h6M140.5 256.7l-.2 .7 .2 .9M141.2 256.9l-.3 1h.7M141.4 257.6v.6M142.1 257.3l.5 .9M142.6 257.3l-.5 .9"/>
<path d="M143.1 256.7l.1 .7-.1 .9"/>
</g>
<path d="M84.3 214.5h12.8M132.5 202.2h4v8.1h-4zM139.8 240h4.1v9.3h-4.1zM147.2 240h4.1v9.3h-4.1zM154.6 240h4.1v9.3h-4.1z" fill="none" stroke="#231f20" stroke-width=".24"/>
<g fill="#231f20">
<path d="M131 216.9l1.5 .2-1.5 .2z"/>
<path d="M136.5 217.1l1.5-.2v.4z"/>
</g>
<g fill="none" stroke="#231f20" stroke-width=".2">
<path d="M134.5 196.7v2.3M134.5 199.6v2.4M135.9 197.2h4.5M141.9 196.7v2.3M141.9 199.6v2.4M149.3 199.6v2.4M156.7 199.6v2.4M134.5 202.5v.2M134.5 203.2v2.8M134.5 206.5v.2M134.5 207.2v2.8M134.5 210.5v.2"/>
<path d="M134.5 211.2v2.4M140 214.8l-.2 .8 .2 1.2M140.7 215.1v-.1a.9 .9 0 0 1 .3 1.5l-.1 .1a.8 .8 0 0 1-.3-1.3zM141.7 216.5v.1M141.9 202.5v.2M141.9 203.2v2.8M141.9 206.5v.2M141.9 207.2v2.8M141.9 210.5v.2M141.9 211.2v2.4M142.2 215.2v-.2h.7l-.3 1.6M143.5 214.8l.1 .8-.1 1.2"/>
<path d="M149.3 202.5v.2M149.3 203.2v2.8M149.3 206.5v.2M149.3 207.2v2.8M149.3 210.5v.2M149.3 211.2v2.4M156.7 202.5v.2M156.7 203.2v2.8M156.7 206.5v.2M156.7 207.2v2.8M156.7 210.5v.2M156.7 211.2v2.4"/>
</g>
<g fill="#231f20">
<path d="M134.5 197.2l1.4-.2v.5z"/>
<path d="M140.4 197l1.5 .2-1.5 .3z"/>
</g>
<path d="M134.5 193v6M135.9 195l-.2 .7 .2 1.2M135.9 193.6h19.3M136.4 195.5l.4-.4v1.6M137.3 196.6v.1M137.8 195.4a.35 .35 0 0 1 .5-.2 .35 .35 0 0 1 .1 .5l-.6 1h.7M139 195.3v-.2h.7l-.3 1.6M140.3 195l.1 .7-.1 1.2M156.7 193v6" fill="none" stroke="#231f20" stroke-width=".2"/>
<g fill="#231f20">
<path d="M134.5 193.6l1.4-.2v.5z"/>
<path d="M155.2 193.4l1.5 .2-1.5 .3z"/>
</g>
<g fill="none" stroke="#231f20" stroke-width=".2">
<path d="M131.1 183.8h.3a.37 .37 0 0 0 .3-.3 .37 .37 0 0 0-.3-.4h-.3v1.3M132.4 183.7v-.2h-.4v.9M132.8 183.6l.1-.1a.52 .52 0 0 1 .1 .9l-.3-.2zM133.5 184.4l.5-.2-.1-.7h-.4v1.3M134.4 183.6l.2-.1a.54 .54 0 0 1 .1 .9l-.3-.2zM135.6 183.6l-.4-.1v.2l.3 .4a.24 .24 0 0 1 0 .3 .24 .24 0 0 1-.3-.1M136 184h.4l-.1-.5-.3 .2v.6l.4 .1M137.3 183.1v1.3h-.4l-.1-.7 .5-.2M138.1 184.4l.4-.2-.1-.7h-.3v1.3M138.8 187.9l-.1 .6 .1 1M138.9 183.5h.3l.1 .3v.6h-.3v-.4h.3M139.2 188.5h.3"/>
<path d="M139.5 188l-.2 .2v1.1M139.7 191.4l-.2 .7 .2 1.2M140 188.5l.3 .1v.6l-.1 .1-.3-.1v-.6zM140.2 183.1v1.3h-.4l-.1-.7 .5-.2M140.2 191.5h.3a.35 .35 0 0 1 .4 .4 .35 .35 0 0 1-.4 .3M140.4 192.2h.1M140.5 192.2a.45 .45 0 0 1 .4 .5 .45 .45 0 0 1-.4 .4h-.3M141 183.1v1.2l.1 .1M141 188.6v-.1h-.3v.8M141.4 192.1l.7 1M141.5 183.5h.3l.1 .3v.6h-.3a.22 .22 0 0 1-.2-.2 .22 .22 0 0 1 .2-.2h.3M141.9 199.6v2.4"/>
<path d="M142.1 192.1l-.7 1M142.2 188.6v-.1h-.3v.8M142.3 183.5l.2 .9M142.6 188.9h.4l-.1-.4-.3 .1v.6l.4 .1M142.6 191.9l.4-.4v1.6M142.7 183.5l-.3 1.3h-.1M142.9 185.6a.31 .31 0 0 0-.5 0 .31 .31 0 0 0 .1 .5l.3 .2a.31 .31 0 0 1 0 .5 .31 .31 0 0 1-.5-.1M143.2 183.5l.3 .2v.5l-.1 .2-.3-.2v-.5zM143.3 185.5v.1M143.3 186v.8M143.4 188.5h.3M143.5 193v.1"/>
<path d="M143.7 188l-.2 .2v1.1M143.9 183.5v.7l.2 .2h.3v-.9M144 191.8a.35 .35 0 0 1 .5-.2 .35 .35 0 0 1 .2 .5l-.7 1h.7M144.1 188.9h.4l-.1-.4-.3 .1v.6l.4 .1M144.1 185.5v1.3h-.4l-.1-.7 .5-.1M144.4 186.4h.5l-.1-.4-.3 .1v.6l.4 .1M144.7 183.5h.3M144.8 183.1v1.3M145.2 188.6v-.1h-.3v.8M145.3 191.7v-.2h.7l-.4 1.6M145.6 188.9h.4l-.1-.4-.3 .1v.5l.1 .2h.3M145.7 185.5l.4 1.3 .3-1.3"/>
<path d="M145.9 183.5h.3M146.2 183.1l-.2 .2v1.1M146.5 192.8h.7M146.5 192.3h.7M146.8 185.5v.1M146.8 186v.8M146.9 189.3l-.1-.8h-.4v.8M146.9 183.7v-.2h-.3v.9M147.1 186.4h.5l-.2-.4-.3 .1v.6l.5 .1M147.4 183.5l.3 .2v.5l-.1 .2h-.2l-.1-.3zM147.6 188.5h-.3l-.1 .2 .1 .6h.3M147.7 191.5h.3a.35 .35 0 0 1 .4 .4 .35 .35 0 0 1-.4 .3"/>
<path d="M147.9 192.2h.1M147.9 188.9h.5l-.2-.4-.3 .1v.6l.5 .1M147.9 186l.2 .8 .2-.6 .2 .6 .1-.8M148 192.2a.45 .45 0 0 1 .4 .5 .45 .45 0 0 1-.4 .4h-.3M148.4 183.5v.9M148.8 184.4l-.1-.8-.6-.1v.9M148.9 193v.1M149.3 199.6v2.4M149.3 188.5l.3 .1v.6l-.1 .1h-.2l-.1-.3zM149.9 183.5h-.2l-.1 .3v.5l.3 .1M150.4 183.5l.3 .2v.5l-.1 .2-.3-.2v-.5zM150.5 189.3l-.1-.8h-.4v.8"/>
<path d="M150.7 191.9l.3-.4v1.6M150.8 188v1.2l.1 .1M151.3 188.5l.2 .8M151.5 183.5v.9M151.5 191.4l.2 .7-.2 1.2M151.7 188.5l-.3 1.3h-.1M151.8 184.4l-.1-.8-.6-.1v.9M152.1 187.9l.1 .6-.1 1M152.1 184.4l.5-.2-.1-.7h-.4v1.3M153.1 183.5h.2l.1 .3-.1 .6-.3-.3zM154.2 184.4v-.7l-.4-.2v.9M154.6 184h.5l-.2-.5-.3 .2v.5l.1 .2h.4"/>
<path d="M155.9 184.4l-.1-.8-.4-.1v.9M156.2 183.5h.4M156.3 183.1v1.3M157.8 183.6l-.3-.1-.1 .2 .4 .4a.24 .24 0 0 1-.1 .3 .24 .24 0 0 1-.3-.1M158.2 183.1v.1M158.2 183.5v.9M159 183.1v1.3h-.3l-.1-.7 .4-.2M159.4 184h.4l-.1-.5-.3 .2v.6l.4 .1M127.2 210.3h4.7M127.2 202.2h4.7M127.8 203.6v5.3M140.5 217.8l-.2 .6 .2 1"/>
<path d="M141.2 217.9l-.3 1h.7M141.4 218.6v.6M141.9 202.5v.2M141.9 203.2v2.8M141.9 206.5v.2M141.9 207.2v2.8M141.9 210.5v.2M141.9 211.2v2.4M142.1 218.4l.5 .8M142.6 218.4l-.5 .8M143.1 217.8l.1 .6-.1 1M149.3 202.5v.2"/>
<path d="M149.3 203.2v2.8M149.3 206.5v.2M149.3 207.2v2.8M149.3 210.5v.2M149.3 211.2v2.4"/>
<circle cx="149.7" cy="192.7" r=".41"/>
<circle cx="149.8" cy="191.9" r=".35"/>
</g>
<path d="M139.8 202.2h4.1v8.1h-4.1zM147.2 202.2h4.1v8.1h-4.1zM154.6 202.2h4.1v8.1h-4.1z" fill="none" stroke="#231f20" stroke-width=".24"/>
<g fill="#231f20">
<path d="M127.6 208.9h.4l-.2 1.4z"/>
<path d="M127.8 202.2l.2 1.4h-.4z"/>
</g>
<g fill="none" stroke="#231f20" stroke-width=".2">
<path d="M125.5 207.9l.8 .2 1.1-.2M125.5 204.6l.8-.2 1.1 .2M126.6 205.4h.7M126.9 205.1v.9l-1.2-.3M127.2 206.5h.1M127.3 207h-1.6l.3 .4M131.1 223h.3a.37 .37 0 0 0 .3-.4 .37 .37 0 0 0-.3-.4h-.3v1.3M132.4 222.8v-.1h-.4v.8M132.9 222.7h.1l.2 .3-.2 .5-.3-.1v-.6zM133.5 223.5l.5-.1-.1-.7h-.4v1.3M134.5 222.7h.2l.1 .3-.1 .5h-.2l-.2-.2zM135.6 222.7h-.3l-.1 .1 .3 .4a.24 .24 0 0 1 0 .3 .24 .24 0 0 1-.3 0"/>
<path d="M136 223.1h.4a.26 .26 0 0 0-.1-.4 .26 .26 0 0 0-.3 .3v.5h.4M137.3 222.2v1.3h-.4l-.1-.7 .5-.1M138.1 223.5l.4-.1-.1-.7h-.3v1.3M138.8 227l-.1 .6 .1 1M138.9 222.7h.3l.1 .2v.6h-.3v-.4h.3M139.2 227.6h.3M139.5 227.1l-.2 .2v1.2M140 227.6l.3 .2v.5l-.1 .1-.3-.1zM140.2 222.2v1.3h-.4l-.1-.7 .5-.1M141 222.2v1.2l.1 .1M141 227.7v-.1h-.3v.9M141.5 222.7l.4 .1v.7h-.3a.22 .22 0 0 1-.2-.2 .22 .22 0 0 1 .2-.2h.3"/>
<path d="M142.2 227.7v-.1h-.3v.9M142.3 222.7l.2 .8M142.5 224.6h.6M142.5 228h.5l-.1-.4-.3 .2v.5l.4 .2M142.7 222.7l-.3 1.3h-.1M142.8 224.6v1.4M143.1 222.7h.2a.5 .5 0 0 1 0 .8l-.2-.1zM143.4 227.6h.3M143.6 225.1h.1l.2 .3-.2 .5-.3-.1v-.5zM143.7 227.1l-.2 .2v1.2M143.9 222.7v.7l.2 .1h.3v-.8M144.1 228h.4l-.1-.4-.3 .2v.5l.4 .2"/>
<path d="M144.2 226l.5-.2-.1-.7h-.4v1.3M144.7 222.7h.3M144.8 222.2v1.3M145.2 227.7v-.1h-.3v.9M145.5 224.6l.4 1.4 .3-1.4M145.6 228h.4l-.1-.4-.3 .2v.4l.1 .2 .3 .1M145.9 222.7h.3M146.2 222.2l-.2 .2v1.1M146.6 224.6v.1M146.6 225.1v.9M146.9 228.5l-.1-.8-.4-.1v.9M146.9 222.8v-.1h-.3v.8"/>
<path d="M146.9 225.5h.5l-.2-.4-.3 .2v.5l.5 .2M147.3 222.7h.2a.5 .5 0 0 1 0 .8l-.2-.3zM147.6 227.6l-.3 .1-.1 .1 .1 .6 .3 .1M147.7 225.1l.2 .9 .2-.6 .2 .6 .1-.9M147.9 228h.5l-.2-.4-.3 .2v.5l.5 .2M148.1 223.5v-.8h.5l.2 .1v.7M148.4 222.7v.8M149.3 227.6l.3 .2v.5l-.1 .1h-.2l-.1-.2zM149.9 222.7h-.2l-.1 .2v.6h.3M150.4 222.7h.1a.5 .5 0 0 1 0 .8l-.2-.1zM150.5 228.5l-.1-.8-.4-.1v.9M150.8 227.1v1.2l.1 .2"/>
<path d="M151.1 223.5v-.8h.5l.2 .2v.6M151.3 227.6l.2 .9M151.5 222.7v.8M151.7 227.6l-.3 1.3h-.1M152.1 227l.1 .6-.1 1M152.1 223.5l.5-.1-.1-.7h-.4v1.3M153 222.7h.2a.5 .5 0 0 1 0 .8l-.2-.3zM153.8 223.5v-.8h.2l.2 .1v.7M154.6 223.1h.5a.26 .26 0 0 0-.2-.4 .26 .26 0 0 0-.3 .3v.5h.5M155.4 223.5v-.8h.3l.2 .1v.7M156.2 222.7h.4M156.3 222.2v1.3"/>
<path d="M157.8 222.7h-.3l-.1 .1 .4 .4a.24 .24 0 0 1-.1 .3 .24 .24 0 0 1-.3 0M158.2 222.2v.1M158.2 222.7v.8M159 222.2v1.3h-.3l-.1-.7 .4-.1M159.4 223.1h.4l-.1-.4-.3 .1v.6l.4 .1"/>
</g>
<text font-size="5.6" x="168.7" y="16.4">VEML7700</text>
<text font-size="4.9" x="144.9" y="24">Vishay Semiconductors</text>
<text font-size="3.5" fill="#007ec4" x="42" y="21.9">www.vishay.com</text>
<g font-size="3.5">
<text x="18.9" y="32.3">REFRESH TIME DETERMINATION OF PSM</text>
<text x="21.5" y="52.5">REFRESH TIME, I</text>
<text x="57.1" y="52.5">, AND SENSITIVITY RELATION</text>
<text x="18.9" y="129.1">PACKAGE DIMENSIONS in millimeters</text>
</g>
<g font-size="3.2">
<text x="18.9" y="37">VEML7700’s refresh time can be determined by PSM and ALS_IT setting in power saving mode (PSM). Cooperating with the</text>
<text x="18.9" y="40.9">command register setting, the designer has a flexible method in defining the timing, power consumption, and sensitivity for light</text>
<text x="18.9" y="44.8">data collection.</text>
</g>
<g font-size="2.8">
<text x="28.2" y="56.8">ALS_SM</text>
<text x="60.3" y="56.8">PSM</text>
<text x="88.4" y="56.8">ALS_IT</text>
<text x="109" y="56.8">REFRESH TIME (ms)</text>
<text x="147.4" y="56.8">I</text>
<text x="152.2" y="56.8">(μA)</text>
<text x="168.9" y="56.8">SENSITIVITY (lx/bit)</text>
<text x="32.2" y="60.8">01</text>
<text x="32.2" y="64.9">01</text>
<text x="61.9" y="60.8">00</text>
<text x="61.9" y="64.9">01</text>
<text x="90" y="60.8">0000</text>
<text x="90" y="64.9">0000</text>
<text x="119.7" y="64.9">1100</text>
<text x="120.4" y="60.8">600</text>
<text x="151.7" y="64.9">5</text>
<text x="151.7" y="60.8">8</text>
<text x="178.6" y="64.9">0.042</text>
<text x="178.6" y="60.8">0.042</text>
<text x="32.2" y="69">01</text>
<text x="61.9" y="69">10</text>
<text x="90" y="69">0000</text>
<text x="119.7" y="69">2100</text>
<text x="151.7" y="69">3</text>
<text x="178.6" y="69">0.042</text>
<text x="32.2" y="73">01</text>
<text x="32.2" y="77.1">01</text>
<text x="61.9" y="73">11</text>
<text x="61.9" y="77.1">00</text>
<text x="90" y="73">0000</text>
<text x="90" y="77.1">0001</text>
<text x="119.7" y="73">4100</text>
<text x="120.4" y="77.1">700</text>
<text x="150.9" y="77.1">13</text>
<text x="151.7" y="73">2</text>
<text x="178.6" y="73">0.042</text>
<text x="178.6" y="77.1">0.021</text>
<text x="32.2" y="81.1">01</text>
<text x="61.9" y="81.1">01</text>
<text x="90" y="81.1">0001</text>
<text x="119.7" y="81.1">1200</text>
<text x="151.7" y="81.1">8</text>
<text x="178.6" y="81.1">0.021</text>
<text x="32.2" y="85.2">01</text>
<text x="32.2" y="89.2">01</text>
<text x="61.9" y="85.2">10</text>
<text x="61.9" y="89.2">11</text>
<text x="90" y="85.2">0001</text>
<text x="90" y="89.2">0001</text>
<text x="119.7" y="85.2">2200</text>
<text x="119.7" y="89.2">4200</text>
<text x="151.7" y="85.2">5</text>
<text x="151.7" y="89.2">3</text>
<text x="178.6" y="85.2">0.021</text>
<text x="178.6" y="89.2">0.021</text>
<text x="32.2" y="93.3">01</text>
<text x="61.9" y="93.3">00</text>
<text x="90" y="93.3">0010</text>
<text x="120.4" y="93.3">900</text>
<text x="150.9" y="93.3">20</text>
<text x="178.6" y="93.3">0.010</text>
<text x="32.2" y="97.3">01</text>
<text x="32.2" y="101.4">01</text>
<text x="61.9" y="97.3">01</text>
<text x="61.9" y="101.4">10</text>
<text x="90" y="97.3">0010</text>
<text x="90" y="101.4">0010</text>
<text x="119.7" y="97.3">1400</text>
<text x="119.7" y="101.4">2400</text>
<text x="150.9" y="97.3">13</text>
<text x="151.7" y="101.4">8</text>
<text x="178.6" y="101.4">0.010</text>
<text x="178.6" y="97.3">0.010</text>
<text x="32.2" y="105.5">01</text>
<text x="61.9" y="105.5">11</text>
<text x="90" y="105.5">0010</text>
<text x="119.7" y="105.5">4400</text>
<text x="151.7" y="105.5">5</text>
<text x="178.6" y="105.5">0.010</text>
<text x="32.2" y="109.5">01</text>
<text x="32.2" y="113.6">01</text>
<text x="61.9" y="109.5">00</text>
<text x="61.9" y="113.6">01</text>
<text x="90" y="109.5">0011</text>
<text x="90" y="113.6">0011</text>
<text x="119.7" y="109.5">1300</text>
<text x="119.7" y="113.6">1800</text>
<text x="150.9" y="109.5">28</text>
<text x="150.9" y="113.6">20</text>
<text x="178.6" y="109.5">0.005</text>
<text x="178.6" y="113.6">0.005</text>
<text x="32.2" y="117.6">01</text>
<text x="61.9" y="117.6">10</text>
<text x="90" y="117.6">0011</text>
<text x="119.7" y="117.6">2800</text>
<text x="150.9" y="117.6">13</text>
<text x="178.6" y="117.6">0.005</text>
<text x="32.2" y="121.7">01</text>
<text x="61.9" y="121.7">11</text>
<text x="90" y="121.7">0011</text>
<text x="119.7" y="121.7">4800</text>
<text x="151.7" y="121.7">8</text>
<text x="178.6" y="121.7">0.005</text>
<text x="18.9" y="263.3">Rev. 1.0, 29-Jan-16</text>
<text x="107.2" y="263.6">8</text>
<text x="163.6" y="263.3">Document Number: 84286</text>
<text x="66.2" y="267.1">For technical questions, contact: sensorstechsupport@vishay.com</text>
<text x="26.5" y="271">THIS DOCUMENT IS SUBJECT TO CHANGE WITHOUT NOTICE. THE PRODUCTS DESCRIBED HEREIN AND THIS DOCUMENT</text>
<text x="50.9" y="273.8">ARE SUBJECT TO SPECIFIC DISCLAIMERS, SET FORTH AT www.vishay.com/doc?91000</text>
</g>
<text font-size="2.6" x="53" y="53.1">DD</text>
<text font-size="2.1" x="148.3" y="57.3">DD</text>
</svg>
